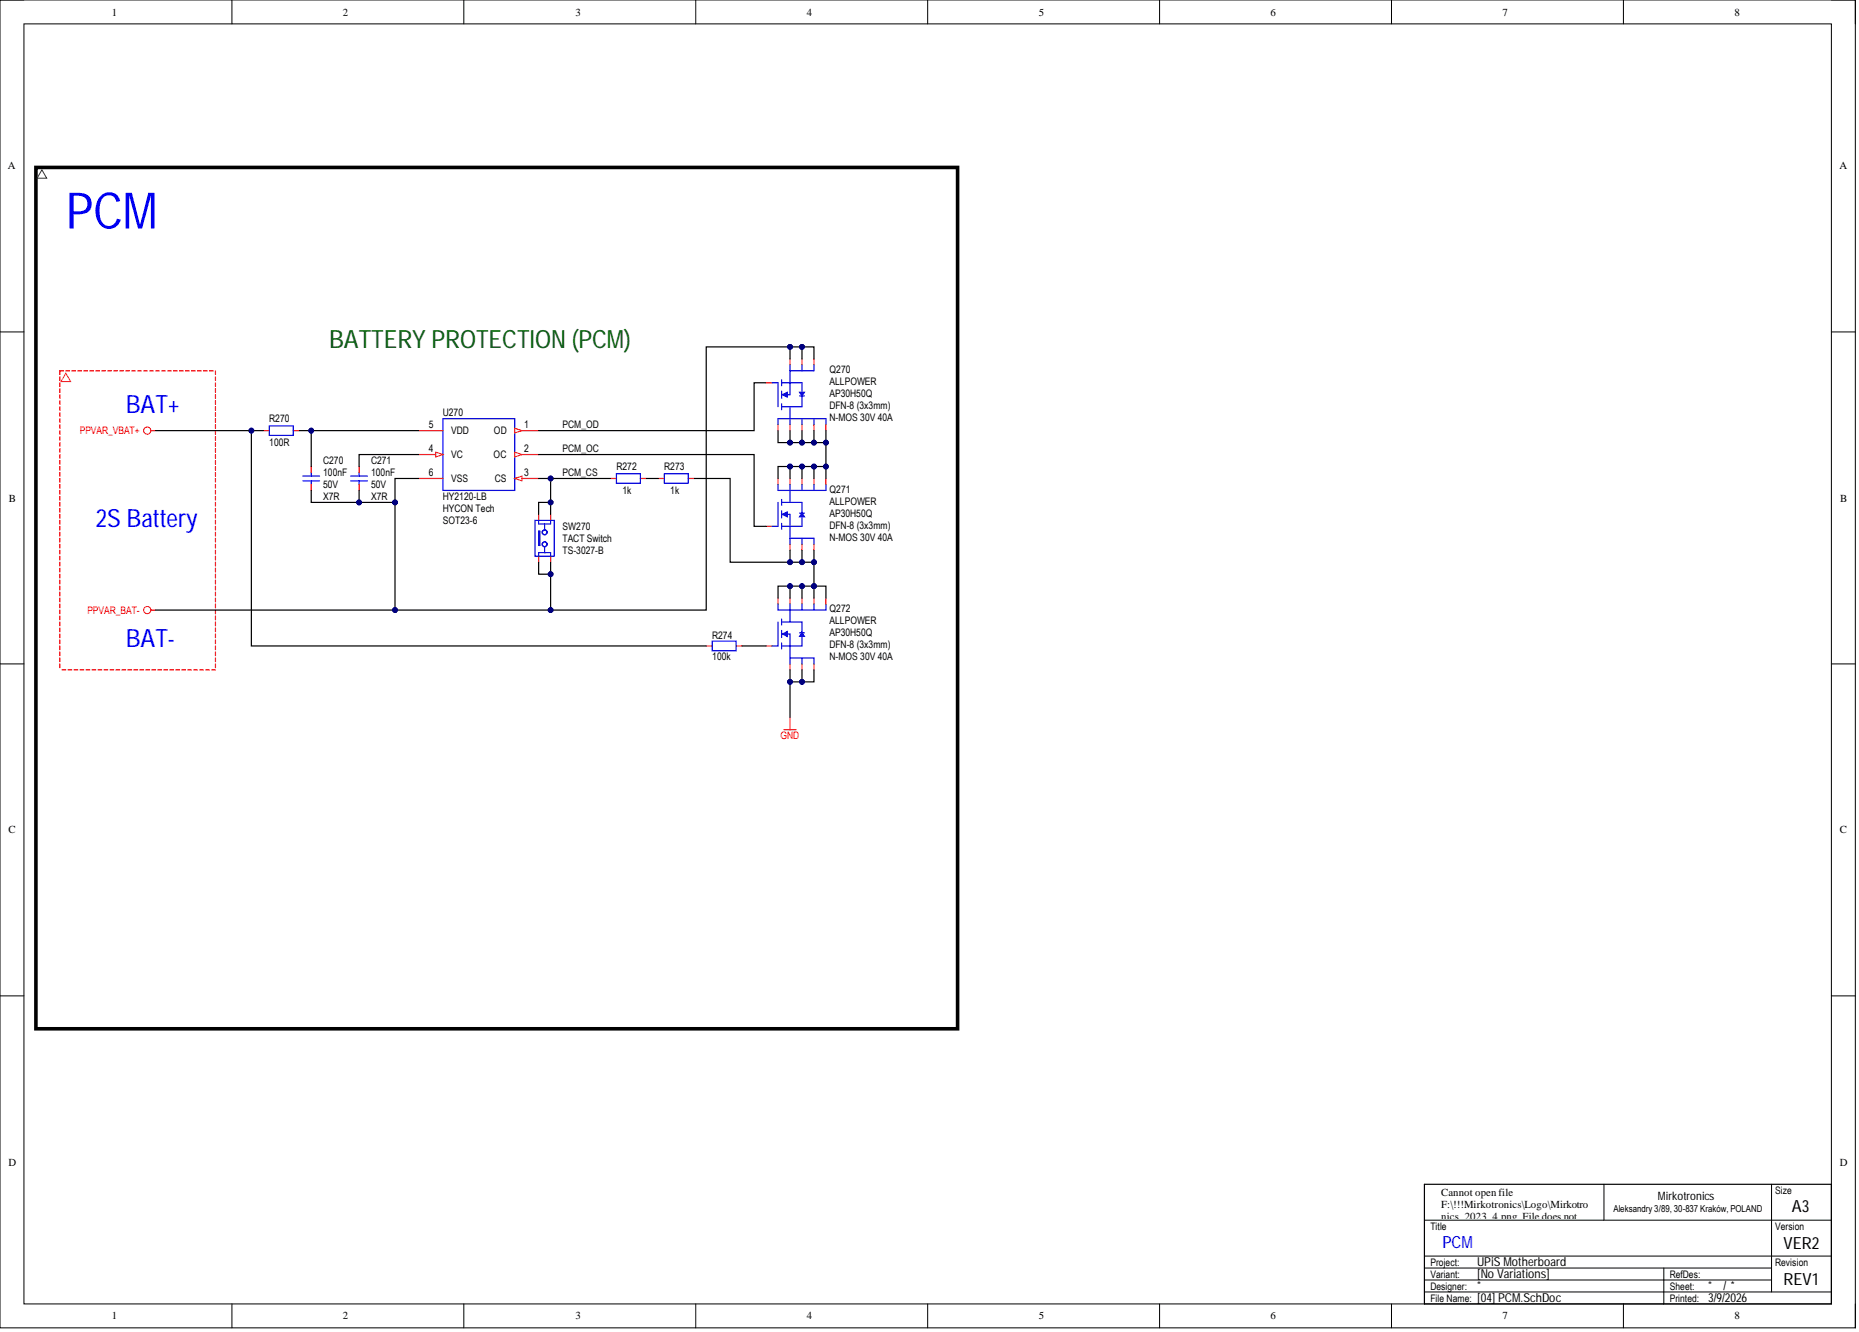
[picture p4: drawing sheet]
<svg xmlns="http://www.w3.org/2000/svg" width="393mm" height="282mm" viewBox="0 0 393 282" stroke-linecap="round" stroke-linejoin="round" font-family="sans-serif">
<g fill="none" stroke="#000" stroke-width=".21">
<path d="M0 0h392.6v281h-392.6zM0 0h5.1M49.1 0v5.1M98.1 0v5.1M147.2 0v5.1M196.3 0v5.1M245.4 0v5.1M294.4 0v5.1M343.5 0v5.1M387.5 0h5.1v5.1M5.1 5.1h382.4v270.8h-382.4zM0 70.2h5.1"/>
<path d="M387.5 70.2h5.1M0 140.5h5.1M387.5 140.5h5.1M0 210.7h5.1M387.5 210.7h5.1M301.4 258.2h86.1M339.4 250.6v7.6M374.8 250.6v22.8M49.1 275.9v5.1M98.1 275.9v5.1M147.2 275.9v5.1M196.3 275.9v5.1"/>
<path d="M245.4 275.9v5.1M294.4 275.9v5.1M301.4 268.3h73.4M301.4 270.9h73.4M301.4 265.8h86.1M301.4 273.4h86.1M343.5 275.9v5.1M352 268.3v7.6M392.6 275.9v5.1"/>
</g>
<path d="M301.4 250.6h86.1v25.3h-86.1z" fill="none" stroke="#000" stroke-width=".25"/>
<path d="M7.6 35.4h195v182.3h-195z" fill="none" stroke="#000" stroke-width=".76"/>
<path d="M8.9 35.9l1 1.8h-2z" fill="none" stroke="#333" stroke-width=".21"/>
<path d="M93.7 88.6h15.2v15.2h-15.2z" fill-rule="evenodd" fill="#fff"/>
<path d="M93.7 88.6h15.2v15.2h-15.2z" fill="none" stroke="#00c" stroke-width=".25"/>
<path d="M88.6 91.1h5.1M108.9 96.2h5.1M88.6 101.3h5.1" fill="none" stroke="#f00" stroke-width=".25"/>
<path d="M108.9 95.7l1.5 .5-1.5 .5z" fill="#f8fcff"/>
<path d="M108.9 95.7l1.5 .5-1.5 .5z" fill="none" stroke="#f00" stroke-width=".21"/>
<path d="M88.6 96.2h5.1" fill="none" stroke="#f00" stroke-width=".25"/>
<path d="M92.2 95.7l1.5 .5-1.5 .5z" fill="#f8fcff"/>
<path d="M92.2 95.7l1.5 .5-1.5 .5z" fill="none" stroke="#f00" stroke-width=".21"/>
<path d="M108.9 101.3h5.1" fill="none" stroke="#f00" stroke-width=".25"/>
<path d="M108.9 101.3l1.5-.6v1.1z" fill="#f8fcff"/>
<path d="M108.9 101.3l1.5-.6v1.1z" fill="none" stroke="#f00" stroke-width=".21"/>
<path d="M108.9 91.1h5.1" fill="none" stroke="#f00" stroke-width=".25"/>
<path d="M108.9 90.6l1.5 .5-1.5 .5z" fill="#f8fcff"/>
<path d="M108.9 90.6l1.5 .5-1.5 .5z" fill="none" stroke="#f00" stroke-width=".21"/>
<path d="M113.2 110.1h4.1v7.6h-4.1z" fill-rule="evenodd" fill="#fff"/>
<g fill="none" stroke="#00c" stroke-width=".25">
<path d="M113.2 110.1h4.1v7.6h-4.1zM114 110.1v.8h2.5v-.8M114 112.4h.2v3h-.2zM114 117.7v-.8h2.5v.8M115.2 110.9v1.2M115.2 115.7v1.2"/>
<circle cx="115.2" cy="115.2" r=".51"/>
<circle cx="115.2" cy="112.6" r=".51"/>
</g>
<path d="M114 108.8v1.3M114 117.7v1.3M116.5 108.8v1.3M116.5 117.7v1.3" fill="none" stroke="#f00" stroke-width=".25"/>
<path d="M165.6 83.5l1-.5v1z" fill="#00c"/>
<path d="M165.6 83.5l1-.5v1z" fill="none" stroke="#00c" stroke-width=".25"/>
<path d="M169.2 83h1l-.5 .8z" fill="#00c"/>
<g fill="none" stroke="#00c" stroke-width=".25">
<path d="M167.2 77.2v6.3h-1.8M169.7 77.2v1.3M172.2 77.2v1.3h-5M163.4 81h1.2v5.1M164.6 89.9v-1.3h10.2v1.3M165.4 81h4.3v5.1h-4.3M165.4 80.4v1.2M165.4 82.8v1.5M165.4 85.4v1.3M167.2 86.1v3.8M169.2 83h1l-.5 .8zM169.2 83.8h1"/>
<path d="M169.7 88.6v1.3M172.2 88.6v1.3"/>
</g>
<path d="M167.2 75.9v1.3M169.7 75.9v1.3M172.2 75.9v1.3M162.1 81h1.3M164.6 89.9v1.2M167.2 89.9v1.2M169.7 89.9v1.2M172.2 89.9v1.2M174.8 89.9v1.2" fill="none" stroke="#f00" stroke-width=".25"/>
<path d="M165.6 108.8l1-.5v1.1z" fill="#00c"/>
<path d="M165.6 108.8l1-.5v1.1z" fill="none" stroke="#00c" stroke-width=".25"/>
<path d="M169.7 108.6l.5 .8h-1z" fill="#00c"/>
<g fill="none" stroke="#00c" stroke-width=".25">
<path d="M164.6 106.3v5.1h-1.2M164.6 102.5v1.3h10.2v-1.3M165.4 106.3h4.3v5.1h-4.3M165.4 105.7v1.2M165.4 108.1v1.5M165.4 110.7v1.3M165.4 108.8h1.8v6.4M167.2 102.5v3.8M167.2 113.9h5v1.3M169.2 108.6h1M169.7 108.6l.5 .8h-1zM169.7 102.5v1.3"/>
<path d="M169.7 113.9v1.3M172.2 102.5v1.3"/>
</g>
<path d="M162.1 111.4h1.3M164.6 101.3v1.2M167.2 101.3v1.2M167.2 115.2v1.2M169.7 101.3v1.2M169.7 115.2v1.2M172.2 101.3v1.2M172.2 115.2v1.2M174.8 101.3v1.2M31.9 129.1h1" fill="none" stroke="#f00" stroke-width=".25"/>
<circle cx="31.2" cy="129.1" r=".76" fill="none" stroke="#f00" stroke-width=".21"/>
<path d="M165.6 134.2l1-.5v1z" fill="#00c"/>
<path d="M165.6 134.2l1-.5v1z" fill="none" stroke="#00c" stroke-width=".25"/>
<path d="M169.7 133.9l.5 .8h-1z" fill="#00c"/>
<g fill="none" stroke="#00c" stroke-width=".25">
<path d="M57 90.1h5.1v2h-5.1zM65.9 100v.7M76 100v.7M64.1 101.8h3.5M64.1 100.7h3.5M65.9 101.8v.7M74.2 101.8h3.6M74.2 100.7h3.6M76 101.8v.7M130.4 100.2h5.1v2.1h-5.1zM140.6 100.2h5v2.1h-5zM150.7 135.7h5.1v2h-5.1z"/>
<path d="M164.6 131.6v5.1h-1.2M164.6 127.8v1.3h10.2v-1.3M165.4 131.6h4.3v5.1h-4.3M165.4 131v1.3M165.4 133.4v1.5M165.4 136.1v1.2M165.4 134.2h1.8v6.3M167.2 127.8v3.8M167.2 139.2h5v1.3M169.2 133.9h1M169.7 133.9l.5 .8h-1zM169.7 127.8v1.3"/>
<path d="M169.7 139.2v1.3M172.2 127.8v1.3"/>
</g>
<g fill="none" stroke="#f00" stroke-width=".25">
<path d="M12.7 79.7v.8M13.5 78.5h-.8v.8M13.9 78.5h.8M15.2 78.5h.8M16.5 78.5h.8M17.7 78.5h.8M19 78.5h.8M20.3 78.5h.8M21.5 78.5h.8M22.8 78.5h.8M24.1 78.5h.8M25.3 78.5h.8"/>
<path d="M26.6 78.5h.8M27.9 78.5h.8M29.1 78.5h.8M30.4 78.5h.8M31.7 78.5h.8M32.9 78.5h.8M34.2 78.5h.8M35.5 78.5h.7M36.7 78.5h.8M38 78.5h.8M39.3 78.5h.7M40.5 78.5h.8"/>
<path d="M41.8 78.5h.8M43.1 78.5h.7M44.3 78.5h.8M45.6 78.5v.8M45.6 79.7v.8M12.7 81v.8M12.7 82.3v.8M12.7 83.5v.8M12.7 84.8v.8M12.7 86.1v.8M12.7 87.3v.8M12.7 88.6v.8"/>
<path d="M12.7 89.9v.8M12.7 91.1v.8M12.7 92.4v.8M12.7 93.7v.7M12.7 94.9v.8M12.7 96.2v.8M12.7 97.5v.7M12.7 98.7v.8M12.7 100v.8M31.9 91.1h1M45.6 81v.8M45.6 82.3v.8"/>
<path d="M45.6 83.5v.8M45.6 84.8v.8M45.6 86.1v.8M45.6 87.3v.8M45.6 88.6v.8M45.6 89.9v.8M45.6 91.1v.8M45.6 92.4v.8M45.6 93.7v.7M45.6 94.9v.8M45.6 96.2v.8M45.6 97.5v.7"/>
<path d="M45.6 98.7v.8M45.6 100v.8M55.7 91.1h1.3M62.1 91.1h1.2M65.9 98.7v1.3M76 98.7v1.3M12.7 101.3v.7M12.7 102.5v.8M12.7 103.8v.8M12.7 105.1v.7M12.7 106.3v.8M12.7 107.6v.8"/>
<path d="M12.7 108.8v.8M12.7 110.1v.8M12.7 111.4v.8M12.7 112.6v.8M12.7 113.9v.8M12.7 115.2v.8M12.7 116.4v.8M12.7 117.7v.8M12.7 119v.8M45.6 101.3v.7M45.6 102.5v.8M45.6 103.8v.8"/>
<path d="M45.6 105.1v.7M45.6 106.3v.8M45.6 107.6v.8M45.6 108.8v.8M45.6 110.1v.8M45.6 111.4v.8M45.6 112.6v.8M45.6 113.9v.8M45.6 115.2v.8M45.6 116.4v.8M45.6 117.7v.8M45.6 119v.8"/>
<path d="M65.9 102.5v1.3M76 102.5v1.3M129.2 101.3h1.2M135.5 101.3h1.3M139.3 101.3h1.3M145.6 101.3h1.3M12.7 120.2v.8M12.7 121.5v.8M12.7 122.8v.8M12.7 124v.8M12.7 125.3v.8M12.7 126.6v.8"/>
<path d="M12.7 127.8v.8M12.7 129.1v.8M12.7 130.4v.8M12.7 131.6v.8M12.7 132.9v.8M12.7 134.2v.8M12.7 135.4v.8M12.7 136.7v.8M12.7 138v.8M12.7 139.2v.8M45.6 120.2v.8M45.6 121.5v.8"/>
<path d="M45.6 122.8v.8M45.6 124v.8M45.6 125.3v.8M45.6 126.6v.8M45.6 127.8v.8M45.6 129.1v.8M45.6 130.4v.8M45.6 131.6v.8M45.6 132.9v.8M45.6 134.2v.8M45.6 135.4v.8M45.6 136.7v.8"/>
<path d="M45.6 138v.8M45.6 139.2v.8M149.4 136.7h1.3M155.8 136.7h1.2M162.1 136.7h1.3M164.6 126.6v1.2M167.2 126.6v1.2M169.7 126.6v1.2M172.2 126.6v1.2M174.8 126.6v1.2M12.7 140.5v.8M13.1 141.8h.8"/>
<path d="M14.4 141.8h.8M15.7 141.8h.8M16.9 141.8h.8M18.2 141.8h.8M19.5 141.8h.8M20.7 141.8h.8M22 141.8h.8M23.3 141.8h.8M24.5 141.8h.8M25.8 141.8h.8M27.1 141.8h.8M28.3 141.8h.8"/>
<path d="M29.6 141.8h.8M30.9 141.8h.8M32.1 141.8h.8M33.4 141.8h.8M34.7 141.8h.8M35.9 141.8h.8M37.2 141.8h.8M38.5 141.8h.8M39.7 141.8h.8M41 141.8h.8M42.3 141.8h.8M43.5 141.8h.8"/>
<path d="M44.8 141.8h.8M45.6 140.5v.8M167.2 140.5v1.3M169.7 140.5v1.3M172.2 140.5v1.3"/>
</g>
<circle cx="31.2" cy="91.1" r=".76" fill="none" stroke="#f00" stroke-width=".21"/>
<path d="M13.9 79l1 1.7h-2z" fill="none" stroke="#f33" stroke-width=".21"/>
<path d="M167.2 144.3v7.6" fill="none" stroke="#000" stroke-width=".25"/>
<circle cx="167.2" cy="144.3" r=".51" fill="#000080"/>
<circle cx="167.2" cy="144.3" r=".51" fill="none" stroke="#000080" stroke-width=".21"/>
<path d="M63.3 91.1h2.6v7.6" fill="none" stroke="#000" stroke-width=".25"/>
<circle cx="65.9" cy="91.1" r=".51" fill="#000080"/>
<circle cx="65.9" cy="91.1" r=".51" fill="none" stroke="#000080" stroke-width=".21"/>
<path d="M65.9 91.1h22.7" fill="none" stroke="#000" stroke-width=".25"/>
<circle cx="65.9" cy="91.1" r=".51" fill="#000080"/>
<circle cx="65.9" cy="91.1" r=".51" fill="none" stroke="#000080" stroke-width=".21"/>
<path d="M65.9 103.8v2.5h17.7" fill="none" stroke="#000" stroke-width=".25"/>
<circle cx="83.6" cy="106.3" r=".51" fill="#000080"/>
<circle cx="83.6" cy="106.3" r=".51" fill="none" stroke="#000080" stroke-width=".21"/>
<circle cx="76" cy="106.3" r=".51" fill="#000080"/>
<circle cx="76" cy="106.3" r=".51" fill="none" stroke="#000080" stroke-width=".21"/>
<path d="M114 108.8v-2.5h2.5v2.5" fill="none" stroke="#000" stroke-width=".25"/>
<circle cx="116.5" cy="106.3" r=".51" fill="#000080"/>
<circle cx="116.5" cy="106.3" r=".51" fill="none" stroke="#000080" stroke-width=".21"/>
<path d="M114 119v2.5h2.5v-2.5" fill="none" stroke="#000" stroke-width=".25"/>
<circle cx="116.5" cy="121.5" r=".51" fill="#000080"/>
<circle cx="116.5" cy="121.5" r=".51" fill="none" stroke="#000080" stroke-width=".21"/>
<path d="M114 101.3h2.5v5" fill="none" stroke="#000" stroke-width=".25"/>
<circle cx="116.5" cy="101.3" r=".51" fill="#000080"/>
<circle cx="116.5" cy="101.3" r=".51" fill="none" stroke="#000080" stroke-width=".21"/>
<circle cx="116.5" cy="106.3" r=".51" fill="#000080"/>
<circle cx="116.5" cy="106.3" r=".51" fill="none" stroke="#000080" stroke-width=".21"/>
<path d="M116.5 101.3h12.7" fill="none" stroke="#000" stroke-width=".25"/>
<circle cx="116.5" cy="101.3" r=".51" fill="#000080"/>
<circle cx="116.5" cy="101.3" r=".51" fill="none" stroke="#000080" stroke-width=".21"/>
<path d="M114 96.2h45.6v15.2h2.5M162.1 81h-2.5v10.1h-45.6M164.6 101.3v-2.6h10.2v2.6" fill="none" stroke="#000" stroke-width=".25"/>
<circle cx="174.8" cy="98.7" r=".51" fill="#000080"/>
<circle cx="174.8" cy="98.7" r=".51" fill="none" stroke="#000080" stroke-width=".21"/>
<circle cx="172.2" cy="98.7" r=".51" fill="#000080"/>
<circle cx="172.2" cy="98.7" r=".51" fill="none" stroke="#000080" stroke-width=".21"/>
<circle cx="169.7" cy="98.7" r=".51" fill="#000080"/>
<circle cx="169.7" cy="98.7" r=".51" fill="none" stroke="#000080" stroke-width=".21"/>
<circle cx="167.2" cy="98.7" r=".51" fill="#000080"/>
<circle cx="167.2" cy="98.7" r=".51" fill="none" stroke="#000080" stroke-width=".21"/>
<path d="M167.2 98.7v2.6" fill="none" stroke="#000" stroke-width=".25"/>
<circle cx="167.2" cy="98.7" r=".51" fill="#000080"/>
<circle cx="167.2" cy="98.7" r=".51" fill="none" stroke="#000080" stroke-width=".21"/>
<path d="M169.7 98.7v2.6" fill="none" stroke="#000" stroke-width=".25"/>
<circle cx="169.7" cy="98.7" r=".51" fill="#000080"/>
<circle cx="169.7" cy="98.7" r=".51" fill="none" stroke="#000080" stroke-width=".21"/>
<path d="M172.2 98.7v2.6" fill="none" stroke="#000" stroke-width=".25"/>
<circle cx="172.2" cy="98.7" r=".51" fill="#000080"/>
<circle cx="172.2" cy="98.7" r=".51" fill="none" stroke="#000080" stroke-width=".21"/>
<path d="M164.6 91.1v2.6h10.2v-2.6" fill="none" stroke="#000" stroke-width=".25"/>
<circle cx="174.8" cy="93.7" r=".51" fill="#000080"/>
<circle cx="174.8" cy="93.7" r=".51" fill="none" stroke="#000080" stroke-width=".21"/>
<circle cx="172.2" cy="93.7" r=".51" fill="#000080"/>
<circle cx="172.2" cy="93.7" r=".51" fill="none" stroke="#000080" stroke-width=".21"/>
<circle cx="169.7" cy="93.7" r=".51" fill="#000080"/>
<circle cx="169.7" cy="93.7" r=".51" fill="none" stroke="#000080" stroke-width=".21"/>
<circle cx="167.2" cy="93.7" r=".51" fill="#000080"/>
<circle cx="167.2" cy="93.7" r=".51" fill="none" stroke="#000080" stroke-width=".21"/>
<path d="M167.2 91.1v2.6" fill="none" stroke="#000" stroke-width=".25"/>
<circle cx="167.2" cy="93.7" r=".51" fill="#000080"/>
<circle cx="167.2" cy="93.7" r=".51" fill="none" stroke="#000080" stroke-width=".21"/>
<path d="M169.7 91.1v2.6" fill="none" stroke="#000" stroke-width=".25"/>
<circle cx="169.7" cy="93.7" r=".51" fill="#000080"/>
<circle cx="169.7" cy="93.7" r=".51" fill="none" stroke="#000080" stroke-width=".21"/>
<path d="M172.2 91.1v2.6" fill="none" stroke="#000" stroke-width=".25"/>
<circle cx="172.2" cy="93.7" r=".51" fill="#000080"/>
<circle cx="172.2" cy="93.7" r=".51" fill="none" stroke="#000080" stroke-width=".21"/>
<path d="M174.8 93.7v5" fill="none" stroke="#000" stroke-width=".25"/>
<circle cx="174.8" cy="93.7" r=".51" fill="#000080"/>
<circle cx="174.8" cy="93.7" r=".51" fill="none" stroke="#000080" stroke-width=".21"/>
<circle cx="174.8" cy="98.7" r=".51" fill="#000080"/>
<circle cx="174.8" cy="98.7" r=".51" fill="none" stroke="#000080" stroke-width=".21"/>
<path d="M167.2 75.9v-2.5h5v2.5" fill="none" stroke="#000" stroke-width=".25"/>
<circle cx="169.7" cy="73.4" r=".51" fill="#000080"/>
<circle cx="169.7" cy="73.4" r=".51" fill="none" stroke="#000080" stroke-width=".21"/>
<circle cx="167.2" cy="73.4" r=".51" fill="#000080"/>
<circle cx="167.2" cy="73.4" r=".51" fill="none" stroke="#000080" stroke-width=".21"/>
<path d="M169.7 73.4v2.5" fill="none" stroke="#000" stroke-width=".25"/>
<circle cx="169.7" cy="73.4" r=".51" fill="#000080"/>
<circle cx="169.7" cy="73.4" r=".51" fill="none" stroke="#000080" stroke-width=".21"/>
<path d="M167.2 73.4h-17.8v55.7h-32.9" fill="none" stroke="#000" stroke-width=".25"/>
<circle cx="116.5" cy="129.1" r=".51" fill="#000080"/>
<circle cx="116.5" cy="129.1" r=".51" fill="none" stroke="#000080" stroke-width=".21"/>
<circle cx="167.2" cy="73.4" r=".51" fill="#000080"/>
<circle cx="167.2" cy="73.4" r=".51" fill="none" stroke="#000080" stroke-width=".21"/>
<path d="M167.2 116.4v2.6h5v-2.6" fill="none" stroke="#000" stroke-width=".25"/>
<circle cx="172.2" cy="119" r=".51" fill="#000080"/>
<circle cx="172.2" cy="119" r=".51" fill="none" stroke="#000080" stroke-width=".21"/>
<circle cx="169.7" cy="119" r=".51" fill="#000080"/>
<circle cx="169.7" cy="119" r=".51" fill="none" stroke="#000080" stroke-width=".21"/>
<circle cx="167.2" cy="119" r=".51" fill="#000080"/>
<circle cx="167.2" cy="119" r=".51" fill="none" stroke="#000080" stroke-width=".21"/>
<path d="M169.7 116.4v2.6" fill="none" stroke="#000" stroke-width=".25"/>
<circle cx="169.7" cy="119" r=".51" fill="#000080"/>
<circle cx="169.7" cy="119" r=".51" fill="none" stroke="#000080" stroke-width=".21"/>
<path d="M164.6 126.6v-2.6h10.2v2.6" fill="none" stroke="#000" stroke-width=".25"/>
<circle cx="172.2" cy="124" r=".51" fill="#000080"/>
<circle cx="172.2" cy="124" r=".51" fill="none" stroke="#000080" stroke-width=".21"/>
<circle cx="169.7" cy="124" r=".51" fill="#000080"/>
<circle cx="169.7" cy="124" r=".51" fill="none" stroke="#000080" stroke-width=".21"/>
<circle cx="167.2" cy="124" r=".51" fill="#000080"/>
<circle cx="167.2" cy="124" r=".51" fill="none" stroke="#000080" stroke-width=".21"/>
<path d="M167.2 124v2.6" fill="none" stroke="#000" stroke-width=".25"/>
<circle cx="167.2" cy="124" r=".51" fill="#000080"/>
<circle cx="167.2" cy="124" r=".51" fill="none" stroke="#000080" stroke-width=".21"/>
<path d="M169.7 124v2.6" fill="none" stroke="#000" stroke-width=".25"/>
<circle cx="169.7" cy="124" r=".51" fill="#000080"/>
<circle cx="169.7" cy="124" r=".51" fill="none" stroke="#000080" stroke-width=".21"/>
<path d="M172.2 124v2.6" fill="none" stroke="#000" stroke-width=".25"/>
<circle cx="172.2" cy="124" r=".51" fill="#000080"/>
<circle cx="172.2" cy="124" r=".51" fill="none" stroke="#000080" stroke-width=".21"/>
<path d="M167.2 141.8v2.5h5v-2.5" fill="none" stroke="#000" stroke-width=".25"/>
<circle cx="169.7" cy="144.3" r=".51" fill="#000080"/>
<circle cx="169.7" cy="144.3" r=".51" fill="none" stroke="#000080" stroke-width=".21"/>
<circle cx="167.2" cy="144.3" r=".51" fill="#000080"/>
<circle cx="167.2" cy="144.3" r=".51" fill="none" stroke="#000080" stroke-width=".21"/>
<path d="M169.7 141.8v2.5" fill="none" stroke="#000" stroke-width=".25"/>
<circle cx="169.7" cy="144.3" r=".51" fill="#000080"/>
<circle cx="169.7" cy="144.3" r=".51" fill="none" stroke="#000080" stroke-width=".21"/>
<path d="M53.2 91.1v45.6h96.2M157 136.7h5.1" fill="none" stroke="#000" stroke-width=".25"/>
<circle cx="53.2" cy="91.1" r=".51" fill="#000080"/>
<circle cx="53.2" cy="91.1" r=".51" fill="none" stroke="#000080" stroke-width=".21"/>
<path d="M172.2 119v5" fill="none" stroke="#000" stroke-width=".25"/>
<circle cx="172.2" cy="119" r=".51" fill="#000080"/>
<circle cx="172.2" cy="119" r=".51" fill="none" stroke="#000080" stroke-width=".21"/>
<circle cx="172.2" cy="124" r=".51" fill="#000080"/>
<circle cx="172.2" cy="124" r=".51" fill="none" stroke="#000080" stroke-width=".21"/>
<path d="M146.9 101.3h7.6v17.7h12.7" fill="none" stroke="#000" stroke-width=".25"/>
<circle cx="167.2" cy="119" r=".51" fill="#000080"/>
<circle cx="167.2" cy="119" r=".51" fill="none" stroke="#000080" stroke-width=".21"/>
<path d="M88.6 101.3h-5v27.8" fill="none" stroke="#000" stroke-width=".25"/>
<circle cx="83.6" cy="106.3" r=".51" fill="#000080"/>
<circle cx="83.6" cy="106.3" r=".51" fill="none" stroke="#000080" stroke-width=".21"/>
<circle cx="83.6" cy="129.1" r=".51" fill="#000080"/>
<circle cx="83.6" cy="129.1" r=".51" fill="none" stroke="#000080" stroke-width=".21"/>
<path d="M76 103.8v2.5" fill="none" stroke="#000" stroke-width=".25"/>
<circle cx="76" cy="106.3" r=".51" fill="#000080"/>
<circle cx="76" cy="106.3" r=".51" fill="none" stroke="#000080" stroke-width=".21"/>
<path d="M88.6 96.2h-12.6v2.5M116.5 121.5v7.6h-83.6" fill="none" stroke="#000" stroke-width=".25"/>
<circle cx="116.5" cy="121.5" r=".51" fill="#000080"/>
<circle cx="116.5" cy="121.5" r=".51" fill="none" stroke="#000080" stroke-width=".21"/>
<circle cx="116.5" cy="129.1" r=".51" fill="#000080"/>
<circle cx="116.5" cy="129.1" r=".51" fill="none" stroke="#000080" stroke-width=".21"/>
<circle cx="83.6" cy="129.1" r=".51" fill="#000080"/>
<circle cx="83.6" cy="129.1" r=".51" fill="none" stroke="#000080" stroke-width=".21"/>
<path d="M32.9 91.1h22.8M136.8 101.3h2.5" fill="none" stroke="#000" stroke-width=".25"/>
<circle cx="53.2" cy="91.1" r=".51" fill="#000080"/>
<circle cx="53.2" cy="91.1" r=".51" fill="none" stroke="#000080" stroke-width=".21"/>
<path d="M165.9 154.4h2.5M167.2 151.9v2.5" fill="none" stroke="#f00" stroke-width=".25"/>
<text font-size="10.6" fill="#00f" x="13.9" y="48.3">PCM</text>
<text font-size="5.3" fill="#060" x="69.6" y="73.6">BATTERY PROTECTION (PCM)</text>
<g font-size="5.3" fill="#00f">
<text x="26.6" y="87.5">BAT+</text>
<text x="20.3" y="111.5">2S Battery</text>
<text x="26.6" y="136.9">BAT-</text>
</g>
<g font-size="3.5">
<text x="379.1" y="256.4">A3</text>
<text x="377.4" y="264.3">VER2</text>
<text x="377.4" y="271.9">REV1</text>
</g>
<text font-size="3.5" fill="#00c" x="305.2" y="264">PCM</text>
<g font-size="2.6">
<text x="312.5" y="268">UPiS Motherboard</text>
<text x="312.5" y="275.6">[04] PCM.SchDoc</text>
<text x="312.5" y="270.5">[No Variations]</text>
<text x="312.5" y="273.1">*</text>
<text x="361.4" y="275.6">3/9/2026</text>
<text x="361.4" y="273.1">*</text>
<text x="364.7" y="273.1">/*</text>
</g>
<text font-size="2.4" x="350.8" y="253.9">Mirkotronics</text>
<g font-size="2.3">
<text x="23.6" y="3.3">1</text>
<text x="72.5" y="3.3">2</text>
<text x="121.7" y="3.3">3</text>
<text x="170.7" y="3.3">4</text>
<text x="219.8" y="3.3">5</text>
<text x="268.8" y="3.3">6</text>
<text x="317.9" y="3.3">7</text>
<text x="367" y="3.3">8</text>
<text x="1.7" y="35.9">A</text>
<text x="389.2" y="35.9">A</text>
<text x="1.9" y="106.1">B</text>
<text x="389.4" y="106.1">B</text>
<text x="1.8" y="176.4">C</text>
<text x="389.3" y="176.4">C</text>
<text x="1.8" y="246.6">D</text>
<text x="389.3" y="246.6">D</text>
<text x="304.9" y="253.1">Cannot open file</text>
<text x="304.9" y="255.6">F:\!!!Mirkotronics\Logo\Mirkotro</text>
<text x="304.9" y="258.1">nics_2023_4.png. File does not</text>
<text x="23.6" y="279.2">1</text>
<text x="72.5" y="279.2">2</text>
<text x="121.7" y="279.2">3</text>
<text x="170.7" y="279.2">4</text>
<text x="219.8" y="279.2">5</text>
<text x="268.8" y="279.2">6</text>
<text x="317.9" y="279.2">7</text>
<text x="367" y="279.2">8</text>
</g>
<g font-size="2.2">
<text x="175.5" y="81.5">ALLPOWER</text>
<text x="175.5" y="79">Q270</text>
<text x="57" y="89.4">R270</text>
<text x="93.7" y="88.1">U270</text>
<text x="175.5" y="84">AP30H50Q</text>
<text x="175.5" y="86.6">DFN-8 (3x3mm)</text>
<text x="175.5" y="89.1">N-MOS 30V 40A</text>
<text x="57" y="94.4">100R</text>
<text x="90.8" y="90.6">5</text>
<text x="90.8" y="95.7">4</text>
<text x="95.5" y="91.9">VDD</text>
<text x="104.5" y="91.9">OD</text>
<text x="110.9" y="95.7">2</text>
<text x="110.9" y="90.6">1</text>
<text x="119" y="90.6">PCM_OD</text>
<text x="119" y="95.7">PCM_OC</text>
<text x="68.4" y="98.2">C270</text>
<text x="68.4" y="100.7">100nF</text>
<text x="78.5" y="98.2">C271</text>
<text x="78.5" y="100.7">100nF</text>
<text x="90.8" y="100.7">6</text>
<text x="95.5" y="96.9">VC</text>
<text x="104.4" y="96.9">OC</text>
<text x="110.9" y="100.7">3</text>
<text x="119" y="100.7">PCM_CS</text>
<text x="130.4" y="99.5">R272</text>
<text x="140.6" y="99.5">R273</text>
<text x="68.4" y="103.3">50V</text>
<text x="68.4" y="105.8">X7R</text>
<text x="78.5" y="103.3">50V</text>
<text x="78.5" y="105.8">X7R</text>
<text x="93.7" y="105.8">HY2120-LB</text>
<text x="95.5" y="102">VSS</text>
<text x="104.7" y="102">CS</text>
<text x="131.7" y="104.5">1k</text>
<text x="141.8" y="104.5">1k</text>
<text x="175.5" y="106.8">ALLPOWER</text>
<text x="175.5" y="104.3">Q271</text>
<text x="93.7" y="108.3">HYCON Tech</text>
<text x="93.7" y="110.9">SOT23-6</text>
<text x="119" y="112.1">SW270</text>
<text x="175.5" y="109.4">AP30H50Q</text>
<text x="175.5" y="111.9">DFN-8 (3x3mm)</text>
<text x="119" y="117.2">TS-3027-B</text>
<text x="119" y="114.7">TACT Switch</text>
<text x="175.5" y="114.4">N-MOS 30V 40A</text>
<text x="175.5" y="129.6">Q272</text>
<text x="150.7" y="135.2">R274</text>
<text x="175.5" y="132.1">ALLPOWER</text>
<text x="175.5" y="134.7">AP30H50Q</text>
<text x="175.5" y="137.2">DFN-8 (3x3mm)</text>
<text x="150.7" y="139.7">100k</text>
<text x="175.5" y="139.7">N-MOS 30V 40A</text>
<text x="375.6" y="252.6">Size</text>
<text x="302.7" y="260.2">Titlexist.</text>
<text x="305.1" y="260.2">e</text>
<text x="375.6" y="260.2">Version</text>
<text x="302.7" y="267.8">Project:</text>
<text x="375.6" y="267.8">Revision</text>
<text x="302.7" y="275.4">File Name:</text>
<text x="302.7" y="270.4">Variant:</text>
<text x="302.7" y="272.9">Designer:</text>
<text x="353.3" y="275.4">Printed:</text>
<text x="353.3" y="272.9">Sheet:</text>
<text x="353.3" y="270.4">RefDes:</text>
</g>
<g font-size="2.2" fill="#f00">
<text x="16.9" y="91.9">PPVAR_VBAT+</text>
<text x="18.5" y="129.9">PPVAR_BAT-</text>
<text x="165.1" y="156.4">GND</text>
</g>
<text font-size="2" x="341.4" y="256.5">Aleksandry 3/89, 30-837 Kraków, POLAND</text>
</svg>
